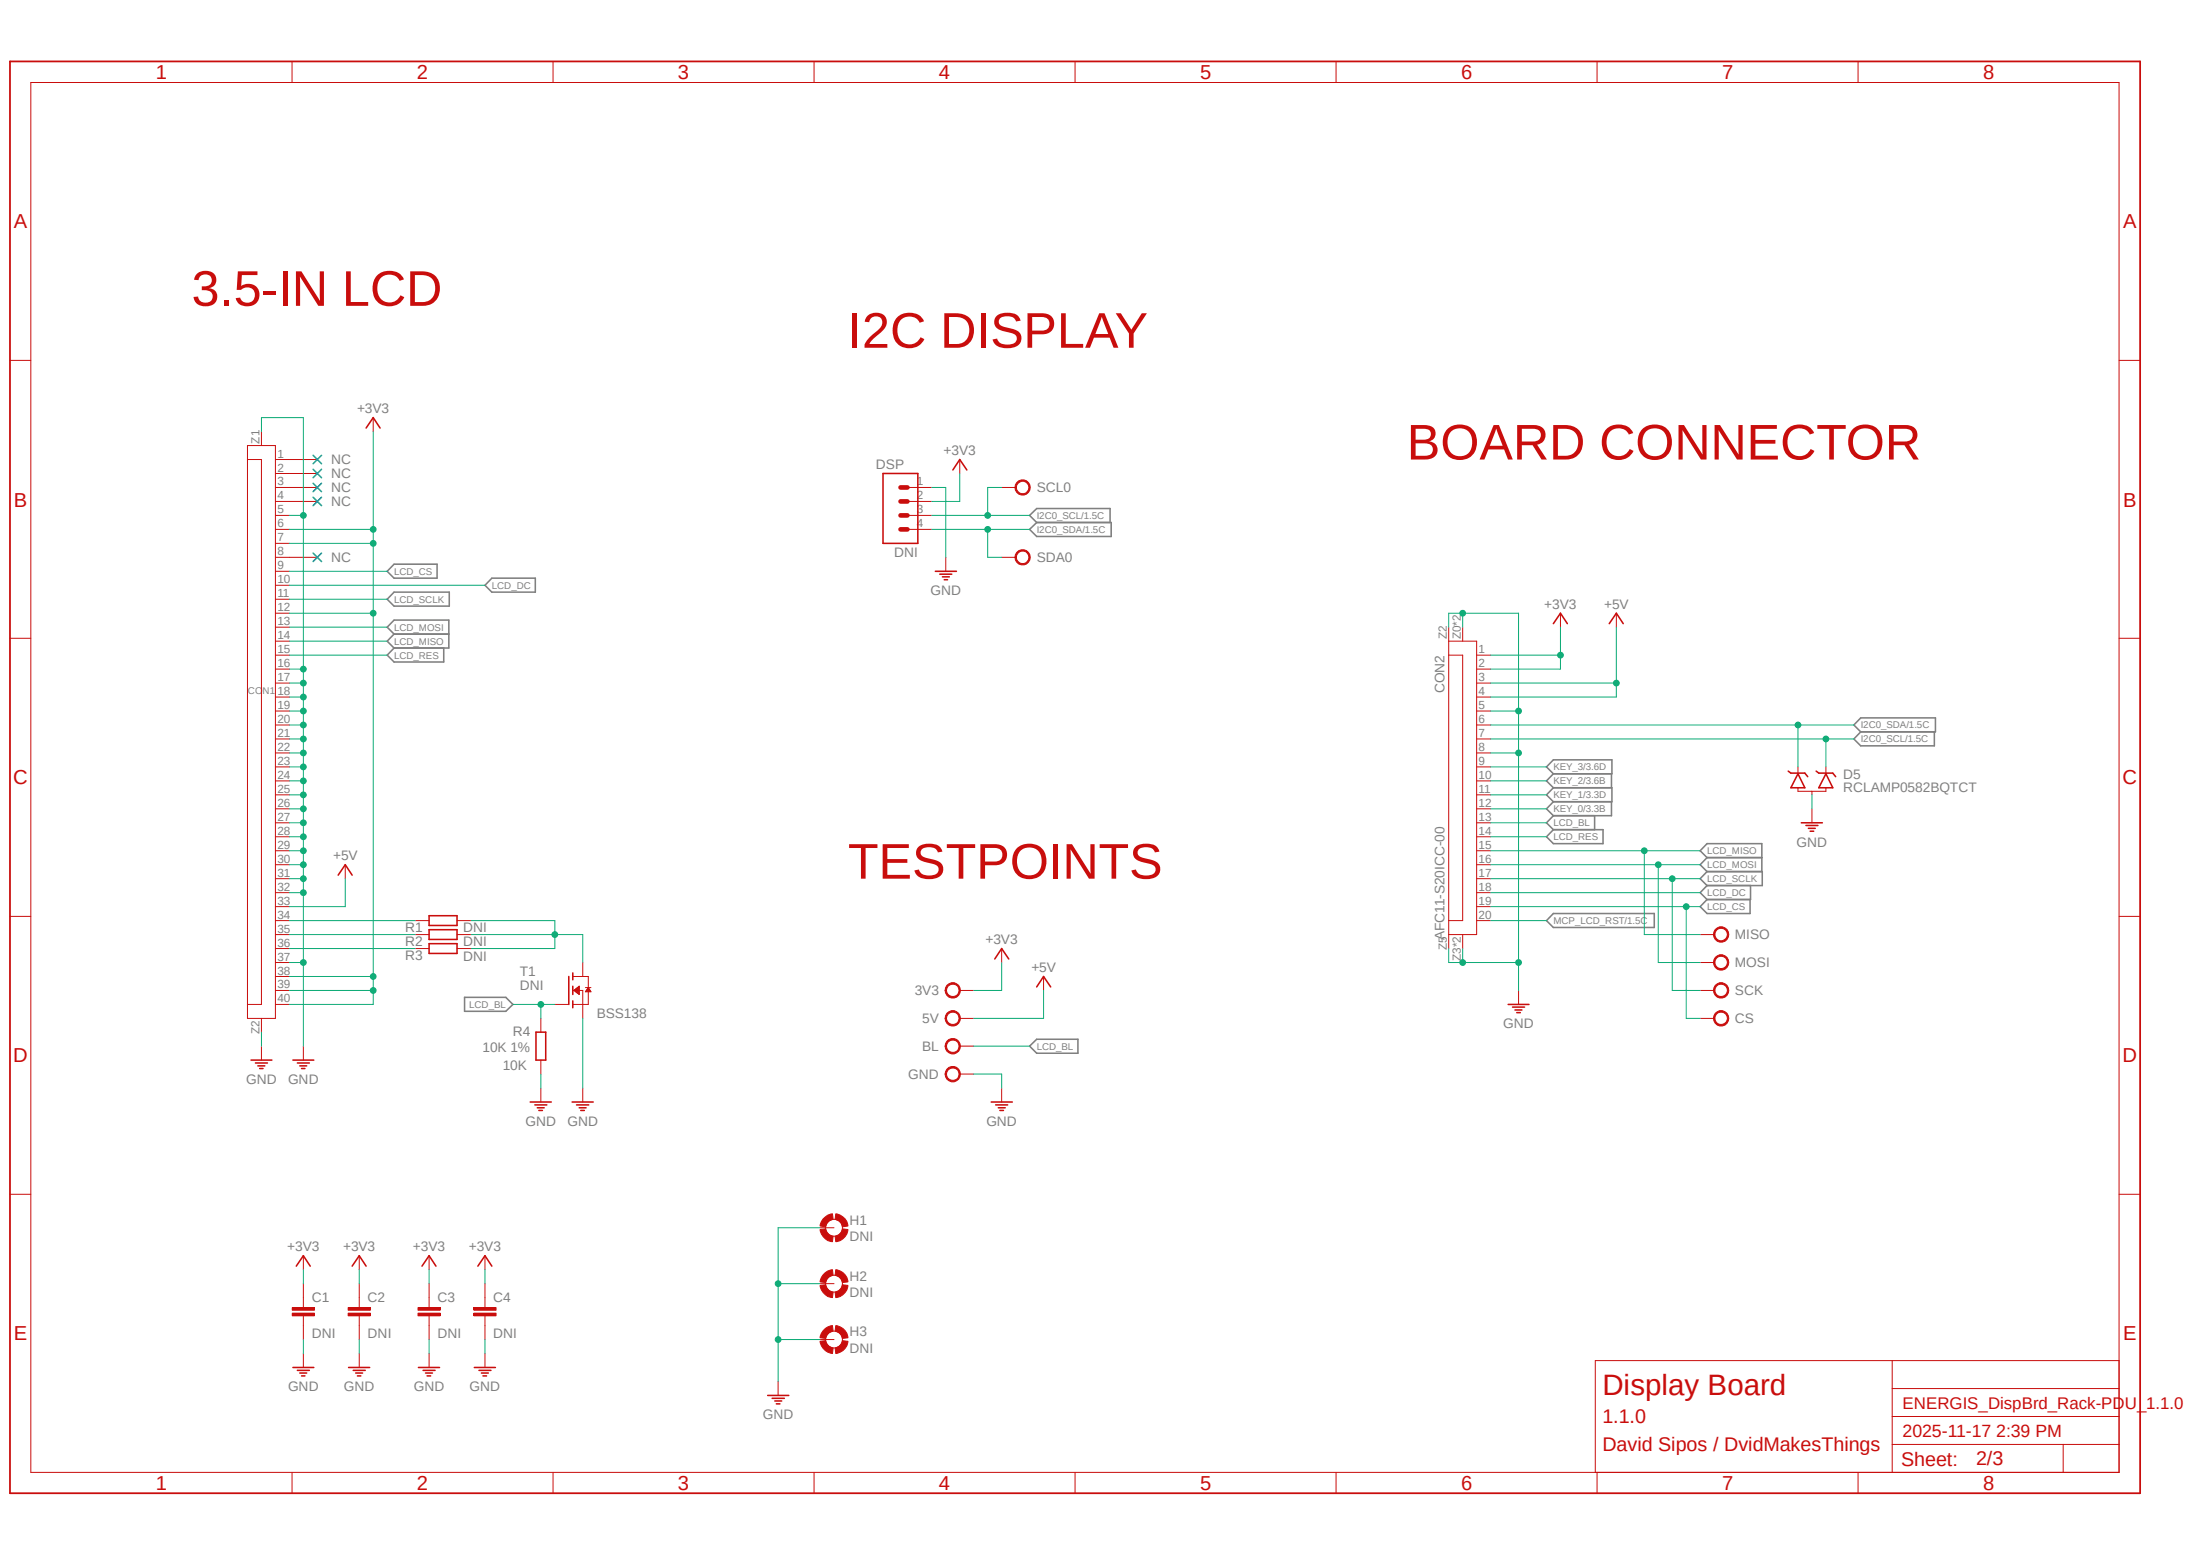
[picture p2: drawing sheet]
<svg xmlns="http://www.w3.org/2000/svg" width="420mm" height="297mm" viewBox="0 0 420 297" stroke-linecap="round" stroke-linejoin="round" font-family="sans-serif">
<path d="M1.4 11.4l417.4 274.2M418.8 11.4l-417.4 274.2" fill="none" stroke="#fff" stroke-width=".19"/>
<g fill="none" stroke="#808080" stroke-width=".3">
<path d="M197.9 99.7l-1.3-1.3 1.3-1.3h14v2.6M75.2 107.7h8.2v2.7h-8.2l-1.3-1.3zM75.2 113h10.6v2.7h-10.6l-1.3-1.3zM93.9 110.4h8.3v2.6h-8.3l-1.3-1.3zM196.6 101l1.3-1.3h14.2v2.7h-14.2zM75.2 121l-1.3-1.3 1.3-1.3h10.5v5.3h-10.5M75.2 121h10.5M75.2 123.7l-1.3 1.4 1.3 1.3h9.5v-2.7M75.2 121l-1.3 1.4 1.3 1.3M355.2 137h14.3v2.7h-14.3l-1.3-1.3zM355.2 139.7l-1.3 1.4 1.3 1.3h14.1v-2.7M296.5 158.4h9.5v2.6h-9.5l-1.3-1.3z"/>
<path d="M296.5 155.7l-1.3 1.4 1.3 1.3M296.5 153l-1.3 1.4 1.3 1.3M296.5 150.4h11.2v2.6h-11.2M296.5 150.4l-1.3 1.3 1.3 1.3M296.5 145h11.2v2.7h-11.2l-1.3-1.3zM296.5 147.7l-1.3 1.4 1.3 1.3M304.4 155.7v2.7M307.6 153v2.7h-11.1M307.6 147.7v2.7M296.5 174.4h19.3v2.6h-19.3l-1.3-1.3zM325.9 171.7l-1.3 1.4 1.3 1.3h8.2v-2.7M325.9 163.7l-1.3 1.4 1.3 1.3"/>
<path d="M325.9 166.4h10.5v2.6h-10.5M325.9 163.7h10.4M325.9 163.7l-1.3-1.3 1.3-1.4h10.4v5.4M325.9 166.4l-1.3 1.3 1.3 1.3M325.9 169l-1.3 1.4 1.3 1.3M334.2 169v2.7h-8.3M88.7 190.4h7.9l1.3 1.3-1.3 1.3h-7.9zM196.6 199.7l1.3-1.3h7.9v2.6h-7.9z"/>
</g>
<g fill="none" stroke="#c90d0c" stroke-width=".19">
<path d="M5.9 15.7h398.6v265.4h-398.6zM55.8 11.7v4M105.6 11.7v4M155.4 11.7v4M205.2 11.7v4M255.1 11.7v4M304.9 11.7v4M354.7 11.7v4M1.9 68.8h4M404.5 68.8h4.1M1.9 121.8h4M404.5 121.8h4.1"/>
<path d="M1.9 174.9h4M404.5 174.9h4.1M1.9 228h4M404.5 228h4.1M57.9 247.7v1.9M57.9 251.2v1.8M361.2 259.7v21.4M404.5 259.7h-100v21.4M361.2 275.7h43.3M361.2 270.4h43.3M361.2 265h43.3M393.9 275.7v5.4"/>
<path d="M55.8 281.1v3.9M105.6 281.1v3.9M155.4 281.1v3.9M205.2 281.1v3.9M255.1 281.1v3.9M304.9 281.1v3.9M354.7 281.1v3.9"/>
</g>
<path d="M1.9 11.7h406.7v273.3h-406.7z" fill="none" stroke="#c90d0c" stroke-width=".34"/>
<path d="M55.8 250.7h4.2v.5h-4.2z" fill-rule="evenodd" fill="#c90d0c"/>
<path d="M55.8 250.7h4.2v.5h-4.2z" fill="none" stroke="#c90d0c" stroke-width=".19"/>
<path d="M55.8 249.6h4.2v.5h-4.2z" fill-rule="evenodd" fill="#c90d0c"/>
<path d="M55.8 249.6h4.2v.5h-4.2zM57.9 245v2.7M57.9 253v2.7M68.6 247.7v1.9M68.6 251.2v1.8" fill="none" stroke="#c90d0c" stroke-width=".19"/>
<path d="M66.5 250.7h4.2v.5h-4.2z" fill-rule="evenodd" fill="#c90d0c"/>
<path d="M66.5 250.7h4.2v.5h-4.2z" fill="none" stroke="#c90d0c" stroke-width=".19"/>
<path d="M66.5 249.6h4.2v.5h-4.2z" fill-rule="evenodd" fill="#c90d0c"/>
<path d="M57.9 199.7v2.7M57.9 239.7v2.7M68.6 239.7v2.7M57.9 258.4v2.6M66.5 249.6h4.2v.5h-4.2zM68.6 245v2.7M68.6 253v2.7M68.6 258.4v2.6M81.9 247.7v1.9M81.9 251.2v1.8" fill="none" stroke="#c90d0c" stroke-width=".19"/>
<g fill="none" stroke="#c90d0c" stroke-width=".3">
<path d="M55.9 202.4h4M56.8 202.9h2.3M57.2 203.5h1.3M57.6 204h.6M56.6 241.7l1.3-2 1.3 2M67.2 241.7l1.4-2 1.3 2M55.9 261h4M56.8 261.6h2.3M57.2 262.1h1.3M57.6 262.6h.6M66.5 261h4.1M67.4 261.6h2.3"/>
<path d="M67.9 262.1h1.3M68.2 262.6h.7"/>
</g>
<path d="M79.8 250.7h4.2v.5h-4.2z" fill-rule="evenodd" fill="#c90d0c"/>
<path d="M79.8 250.7h4.2v.5h-4.2z" fill="none" stroke="#c90d0c" stroke-width=".19"/>
<path d="M79.8 249.6h4.2v.5h-4.2z" fill-rule="evenodd" fill="#c90d0c"/>
<path d="M79.8 249.6h4.2v.5h-4.2zM81.9 245v2.7M81.9 253v2.7M92.6 247.7v1.9M92.6 251.2v1.8" fill="none" stroke="#c90d0c" stroke-width=".19"/>
<path d="M90.5 250.7h4.2v.5h-4.2z" fill-rule="evenodd" fill="#c90d0c"/>
<path d="M90.5 250.7h4.2v.5h-4.2z" fill="none" stroke="#c90d0c" stroke-width=".19"/>
<path d="M90.5 249.6h4.2v.5h-4.2z" fill-rule="evenodd" fill="#c90d0c"/>
<g fill="none" stroke="#c90d0c" stroke-width=".19">
<path d="M71.2 79.7v2.7M47.2 87.7h2.7v104h-2.7M47.2 85h5.4v109.4h-5.4zM49.9 82.4v2.6M52.6 87.7h8M52.6 90.4h8M52.6 93h8M52.6 95.7h8M52.6 98.4h2.6M172.6 93h5.3M172.6 95.7h5.3M172.6 98.4h5.3"/>
<path d="M183.2 87.7v2.7M52.6 101h2.6M52.6 103.7h2.6M52.6 106.4h8M52.6 109.1h2.6M52.6 111.7h2.6M52.6 114.4h2.6M52.6 117.1h2.6M52.6 119.7h2.6M172.6 101h5.3M180.6 106.4v2.7M191.2 106.4h2.7"/>
<path d="M276.6 119.7v61.4M279.2 119.7v2.7M297.9 117.1v2.6M308.6 117.1v2.6M52.6 122.4h2.6M52.6 125.1h2.6M52.6 127.7h2.6M52.6 130.4h2.6M52.6 133.1h2.6M52.6 135.7h2.6M52.6 138.4h2.6M276.6 125.1h2.6v50.6h-2.6"/>
<path d="M276.6 122.4h5.3v56h-5.3M281.9 125.1h2.7M281.9 127.7h2.7M281.9 130.4h2.7M281.9 133.1h2.7M281.9 135.7h2.7M281.9 138.4h2.7M52.6 141.1h2.6M52.6 143.7h2.6M52.6 146.4h2.6M52.6 149.1h2.6M52.6 151.7h2.6"/>
<path d="M52.6 154.4h2.6M52.6 157.1h2.6M52.6 159.7h2.6M281.9 141.1h2.7M281.9 143.7h2.7M281.9 146.4h2.7M281.9 149.1h2.7M281.9 151.7h2.7M281.9 154.4h2.7M281.9 157.1h2.7M281.9 159.7h2.7M52.6 175.7h2.6"/>
<path d="M52.6 178.4h2.6M52.6 162.4h2.6M52.6 165.1h2.6M52.6 167.7h2.6M52.6 170.4h2.6M52.6 173.1h2.6M65.9 165.1v2.6M79.2 175.7h2.7M79.2 178.4h2.7M87.2 175.7h2.7M87.2 178.4h2.7M279.2 178.4v2.7"/>
<path d="M281.9 175.7h2.7M281.9 162.4h2.7M281.9 165.1h2.7M281.9 167.7h2.7M281.9 170.4h2.7M281.9 173.1h2.7M49.9 194.4v2.6M49.9 199.7v2.7M52.6 189.1h2.6M52.6 191.7h2.6M52.6 186.4h2.6M52.6 181.1h2.6"/>
<path d="M52.6 183.7h2.6M79.2 181.1h2.7M87.2 181.1h2.7M103.3 194.4v2.6M105.9 191.7h2.7M109.3 189.1h2v5.3M109.3 186.4h3v5.3h-3M109.6 189.1l1-.8v1.5zM109.6 189h1M109.7 189.1h.9M109.7 188.9h.9M109.8 189.2h.8"/>
<path d="M109.8 188.8h.8M109.9 189.3h.7M109.9 188.7h.7M110 189.4h.6M110.1 188.6h.5M110.2 189.5h.4M110.2 188.6h.4M110.3 189.6h.3M110.3 188.5h.3M110.4 189.7h.2M110.4 188.3h.2M110.5 189.8h.1"/>
<path d="M110.5 188.3h.1M111.3 183.7v2.7M111.8 188.5h1M111.8 189.2h1M111.9 189.1h.8M112 189h.6M112 188.9h.6M112.1 188.8h.4M112.1 188.7h.3M112.2 188.6h.2M112.3 188.6h.1M112.3 188.5l.5 .8h-1z"/>
<path d="M289.9 189.1v2.6M103.3 202.4v2.6M103.3 207.7v2.7M111.3 207.7v2.7M81.9 239.7v2.7M92.6 239.7v2.7M81.9 258.4v2.6M90.5 249.6h4.2v.5h-4.2zM92.6 245v2.7M92.6 253v2.7M92.6 258.4v2.6"/>
</g>
<g fill="none" stroke="#c90d0c" stroke-width=".3">
<path d="M69.9 81.7l1.3-2 1.4 2M168.6 90.4h6.6v13.3h-6.6zM181.9 89.7l1.3-2 1.4 2M178.6 109.1h4M179.4 109.6h2.3M179.9 110.1h1.3M180.3 110.7h.6M296.5 119l1.4-1.9 1.3 1.9M307.2 119l1.4-1.9 1.3 1.9M64.6 167l1.3-1.9 1.3 1.9M81.9 174.8h5.3v1.9h-5.3zM81.9 177.5h5.3v1.8h-5.3z"/>
<path d="M81.9 180.1h5.3v1.9h-5.3zM102.3 197h1.9v5.4h-1.9zM108.6 186.4v5.3M109.3 185.7v1.3M109.3 188.3v1.5M109.3 191.1v1.3M287.9 191.7h4M288.8 192.2h2.2M289.2 192.8h1.3M289.6 193.3h.6M47.9 202.4h4M48.8 202.9h2.3"/>
<path d="M49.2 203.5h1.3M49.6 204h.6M101.2 210.4h4M102.1 210.9h2.3M102.6 211.5h1.3M102.9 212h.6M109.2 210.4h4M110.1 210.9h2.3M110.6 211.5h1.3M110.9 212h.6M80.6 241.7l1.3-2 1.3 2M91.2 241.7l1.4-2 1.3 2"/>
<path d="M79.9 261h4M80.8 261.6h2.3M81.2 262.1h1.3M81.5 262.6h.7M90.6 261h4M91.4 261.6h2.3M91.9 262.1h1.3M92.2 262.6h.7"/>
</g>
<path d="M171.9 93h1.3M171.9 95.7h1.3M171.9 98.4h1.3M171.9 101h1.3" fill="none" stroke="#c90d0c" stroke-width=".89"/>
<path d="M194.1 105.5a1.46 1.46 0 0 1 2.3 .1 1.46 1.46 0 0 1-.8 2.2 1.46 1.46 0 0 1-1.8-1.4h.2a1.2 1.2 0 0 1 1.7-1.1 1.2 1.2 0 0 1 .4 1.9 1.2 1.2 0 0 1-2-.4l-.1-.4h-.2z" fill-rule="evenodd" fill="#c90d0c"/>
<path d="M191.2 93h2.7M194.1 105.5a1.46 1.46 0 0 1 2.3 .1 1.46 1.46 0 0 1-.8 2.2 1.46 1.46 0 0 1-1.8-1.4h.2a1.2 1.2 0 0 1 1.7-1.1 1.2 1.2 0 0 1 .4 1.9 1.2 1.2 0 0 1-2-.4l-.1-.4h-.2z" fill="none" stroke="#c90d0c" stroke-width=".19"/>
<path d="M194.1 92.1a1.46 1.46 0 0 1 2.3 .1 1.46 1.46 0 0 1-.8 2.3 1.46 1.46 0 0 1-1.8-1.5h.2a1.2 1.2 0 0 1 1.7-1.1 1.2 1.2 0 0 1 .4 2 1.2 1.2 0 0 1-2-.4l-.1-.5h-.2z" fill-rule="evenodd" fill="#c90d0c"/>
<path d="M194.1 92.1a1.46 1.46 0 0 1 2.3 .1 1.46 1.46 0 0 1-.8 2.3 1.46 1.46 0 0 1-1.8-1.5h.2a1.2 1.2 0 0 1 1.7-1.1 1.2 1.2 0 0 1 .4 2 1.2 1.2 0 0 1-2-.4l-.1-.5h-.2zM324.6 183.7h2.6" fill="none" stroke="#c90d0c" stroke-width=".19"/>
<path d="M327.4 182.8a1.46 1.46 0 0 1 2.4 .1 1.46 1.46 0 0 1-.8 2.2 1.46 1.46 0 0 1-1.9-1.4h.3a1.19 1.19 0 0 1 1.6-1.2 1.19 1.19 0 0 1 .4 2 1.19 1.19 0 0 1-2-.4v-.4h-.3z" fill-rule="evenodd" fill="#c90d0c"/>
<path d="M324.6 189.1h2.6M327.4 182.8a1.46 1.46 0 0 1 2.4 .1 1.46 1.46 0 0 1-.8 2.2 1.46 1.46 0 0 1-1.9-1.4h.3a1.19 1.19 0 0 1 1.6-1.2 1.19 1.19 0 0 1 .4 2 1.19 1.19 0 0 1-2-.4v-.4h-.3z" fill="none" stroke="#c90d0c" stroke-width=".19"/>
<path d="M327.4 188.1a1.46 1.46 0 0 1 2.4 .1 1.46 1.46 0 0 1-.8 2.2 1.46 1.46 0 0 1-1.9-1.3h.3a1.19 1.19 0 0 1 1.6-1.2 1.19 1.19 0 0 1 .4 1.9 1.19 1.19 0 0 1-2-.4v-.3h-.3z" fill-rule="evenodd" fill="#c90d0c"/>
<path d="M324.6 178.4h2.6M327.4 188.1a1.46 1.46 0 0 1 2.4 .1 1.46 1.46 0 0 1-.8 2.2 1.46 1.46 0 0 1-1.9-1.3h.3a1.19 1.19 0 0 1 1.6-1.2 1.19 1.19 0 0 1 .4 1.9 1.19 1.19 0 0 1-2-.4v-.3h-.3z" fill="none" stroke="#c90d0c" stroke-width=".19"/>
<path d="M327.4 177.4a1.46 1.46 0 0 1 2.4 .1 1.46 1.46 0 0 1-.8 2.2 1.46 1.46 0 0 1-1.9-1.3h.3a1.19 1.19 0 0 1 1.6-1.2 1.19 1.19 0 0 1 .4 2 1.19 1.19 0 0 1-2-.4v-.4h-.3z" fill-rule="evenodd" fill="#c90d0c"/>
<path d="M327.4 177.4a1.46 1.46 0 0 1 2.4 .1 1.46 1.46 0 0 1-.8 2.2 1.46 1.46 0 0 1-1.9-1.3h.3a1.19 1.19 0 0 1 1.6-1.2 1.19 1.19 0 0 1 .4 2 1.19 1.19 0 0 1-2-.4v-.4h-.3zM324.6 194.4h2.6" fill="none" stroke="#c90d0c" stroke-width=".19"/>
<path d="M327.4 193.4a1.46 1.46 0 0 1 2.4 .1 1.46 1.46 0 0 1-.8 2.3 1.46 1.46 0 0 1-1.9-1.4h.3a1.19 1.19 0 0 1 1.6-1.2 1.19 1.19 0 0 1 .4 2 1.19 1.19 0 0 1-2-.4v-.4h-.3z" fill-rule="evenodd" fill="#c90d0c"/>
<path d="M343.2 146.4v1.3M343.2 150.4v.6h5.4v-.6M345.9 151v.7M345.9 154.4v2.7M348.6 146.4v1.3M183.2 189.1h2.7M327.4 193.4a1.46 1.46 0 0 1 2.4 .1 1.46 1.46 0 0 1-.8 2.3 1.46 1.46 0 0 1-1.9-1.4h.3a1.19 1.19 0 0 1 1.6-1.2 1.19 1.19 0 0 1 .4 2 1.19 1.19 0 0 1-2-.4v-.4h-.3z" fill="none" stroke="#c90d0c" stroke-width=".19"/>
<path d="M341.4 147.2l.5 .4h2.7l.5 .7M343.2 147.7l1.4 2.7h-2.7zM343.9 157.1h4M344.8 157.6h2.2M345.2 158.1h1.3M345.6 158.7h.6M346.7 147.2l.5 .4h2.7l.5 .7M348.6 147.7l1.3 2.7h-2.7z" fill="none" stroke="#c90d0c" stroke-width=".3"/>
<path d="M180.8 188.1a1.46 1.46 0 0 1 2.3 .1 1.46 1.46 0 0 1-.8 2.2 1.46 1.46 0 0 1-1.9-1.3h.3a1.19 1.19 0 0 1 1.6-1.2 1.19 1.19 0 0 1 .4 1.9 1.19 1.19 0 0 1-1.9-.4l-.1-.3h-.3z" fill-rule="evenodd" fill="#c90d0c"/>
<path d="M180.8 188.1a1.46 1.46 0 0 1 2.3 .1 1.46 1.46 0 0 1-.8 2.2 1.46 1.46 0 0 1-1.9-1.3h.3a1.19 1.19 0 0 1 1.6-1.2 1.19 1.19 0 0 1 .4 1.9 1.19 1.19 0 0 1-1.9-.4l-.1-.3h-.3zM183.2 194.4h2.7" fill="none" stroke="#c90d0c" stroke-width=".19"/>
<path d="M180.8 193.4a1.46 1.46 0 0 1 2.3 .1 1.46 1.46 0 0 1-.8 2.3 1.46 1.46 0 0 1-1.9-1.4h.3a1.19 1.19 0 0 1 1.6-1.2 1.19 1.19 0 0 1 .4 2 1.19 1.19 0 0 1-1.9-.4l-.1-.4h-.3z" fill-rule="evenodd" fill="#c90d0c"/>
<path d="M180.8 193.4a1.46 1.46 0 0 1 2.3 .1 1.46 1.46 0 0 1-.8 2.3 1.46 1.46 0 0 1-1.9-1.4h.3a1.19 1.19 0 0 1 1.6-1.2 1.19 1.19 0 0 1 .4 2 1.19 1.19 0 0 1-1.9-.4l-.1-.4h-.3zM183.2 199.7h2.7" fill="none" stroke="#c90d0c" stroke-width=".19"/>
<path d="M180.8 198.8a1.46 1.46 0 0 1 2.3 .1 1.46 1.46 0 0 1-.8 2.2 1.46 1.46 0 0 1-1.9-1.4h.3a1.19 1.19 0 0 1 1.6-1.1 1.19 1.19 0 0 1 .4 1.9 1.19 1.19 0 0 1-1.9-.4l-.1-.4h-.3z" fill-rule="evenodd" fill="#c90d0c"/>
<path d="M180.8 198.8a1.46 1.46 0 0 1 2.3 .1 1.46 1.46 0 0 1-.8 2.2 1.46 1.46 0 0 1-1.9-1.4h.3a1.19 1.19 0 0 1 1.6-1.1 1.19 1.19 0 0 1 .4 1.9 1.19 1.19 0 0 1-1.9-.4l-.1-.4h-.3zM183.2 205h2.7" fill="none" stroke="#c90d0c" stroke-width=".19"/>
<path d="M180.8 204.1a1.46 1.46 0 0 1 2.3 .1 1.46 1.46 0 0 1-.8 2.2 1.46 1.46 0 0 1-1.9-1.4h.3a1.19 1.19 0 0 1 1.6-1.1 1.19 1.19 0 0 1 .4 1.9 1.19 1.19 0 0 1-1.9-.4l-.1-.4h-.3z" fill-rule="evenodd" fill="#c90d0c"/>
<path d="M191.2 181.1v2.6M199.2 186.4v2.7M180.8 204.1a1.46 1.46 0 0 1 2.3 .1 1.46 1.46 0 0 1-.8 2.2 1.46 1.46 0 0 1-1.9-1.4h.3a1.19 1.19 0 0 1 1.6-1.1 1.19 1.19 0 0 1 .4 1.9 1.19 1.19 0 0 1-1.9-.4l-.1-.4h-.3zM191.2 207.7v2.7" fill="none" stroke="#c90d0c" stroke-width=".19"/>
<path d="M189.9 183l1.3-1.9 1.4 1.9M197.9 188.4l1.3-2 1.4 2M189.2 210.4h4.1M190.1 210.9h2.3M190.6 211.5h1.3M190.9 212h.7" fill="none" stroke="#c90d0c" stroke-width=".3"/>
<path d="M159.6 231.7a2.73 2.73 0 0 1 2.3 2.3l-1.1 .2a1.57 1.57 0 0 0-1.4-1.5z" fill-rule="evenodd" fill="#c90d0c"/>
<path d="M159.6 231.7a2.73 2.73 0 0 1 2.3 2.3l-1.1 .2a1.57 1.57 0 0 0-1.4-1.5z" fill="none" stroke="#c90d0c" stroke-width=".19"/>
<path d="M157.1 232.7a2.59 2.59 0 0 1 1.8-1l.1 1a1.68 1.68 0 0 0-1.4 1.5l-1.1-.2 .3-.8z" fill-rule="evenodd" fill="#c90d0c"/>
<path d="M157.1 232.7a2.59 2.59 0 0 1 1.8-1l.1 1a1.68 1.68 0 0 0-1.4 1.5l-1.1-.2 .3-.8z" fill="none" stroke="#c90d0c" stroke-width=".19"/>
<path d="M156.5 234.7l1.1-.1a1.7 1.7 0 0 0 1.4 1.4l-.1 1a2.69 2.69 0 0 1-2.4-2.3z" fill-rule="evenodd" fill="#c90d0c"/>
<path d="M156.5 234.7l1.1-.1a1.7 1.7 0 0 0 1.4 1.4l-.1 1a2.69 2.69 0 0 1-2.4-2.3z" fill="none" stroke="#c90d0c" stroke-width=".19"/>
<path d="M159.4 236a1.49 1.49 0 0 0 1.4-1.4l1.1 .1a2.61 2.61 0 0 1-2.3 2.3z" fill-rule="evenodd" fill="#c90d0c"/>
<g fill="none" stroke="#c90d0c" stroke-width=".19">
<path d="M156.5 234.4h2.7M159.4 236a1.49 1.49 0 0 0 1.4-1.4l1.1 .1a2.61 2.61 0 0 1-2.3 2.3z"/>
<circle cx="159.2" cy="234.4" r="1.61"/>
</g>
<path d="M159.6 242.4a2.61 2.61 0 0 1 2.3 2.3l-1.1 .1a1.58 1.58 0 0 0-1.4-1.4z" fill-rule="evenodd" fill="#c90d0c"/>
<path d="M159.6 242.4a2.61 2.61 0 0 1 2.3 2.3l-1.1 .1a1.58 1.58 0 0 0-1.4-1.4z" fill="none" stroke="#c90d0c" stroke-width=".19"/>
<path d="M157.6 242.9l.4-.3 .9-.2 .1 1a1.7 1.7 0 0 0-1.4 1.4l-1.1-.1a2.67 2.67 0 0 1 1.1-1.8z" fill-rule="evenodd" fill="#c90d0c"/>
<path d="M157.6 242.9l.4-.3 .9-.2 .1 1a1.7 1.7 0 0 0-1.4 1.4l-1.1-.1a2.67 2.67 0 0 1 1.1-1.8z" fill="none" stroke="#c90d0c" stroke-width=".19"/>
<path d="M156.5 245.4l1.1-.2a1.7 1.7 0 0 0 1.4 1.4l-.1 1.1a2.69 2.69 0 0 1-2.4-2.3z" fill-rule="evenodd" fill="#c90d0c"/>
<path d="M156.5 245.4l1.1-.2a1.7 1.7 0 0 0 1.4 1.4l-.1 1.1a2.69 2.69 0 0 1-2.4-2.3z" fill="none" stroke="#c90d0c" stroke-width=".19"/>
<path d="M159.4 246.6a1.49 1.49 0 0 0 1.4-1.4l1.1 .2a2.61 2.61 0 0 1-2.3 2.3z" fill-rule="evenodd" fill="#c90d0c"/>
<g fill="none" stroke="#c90d0c" stroke-width=".19">
<path d="M156.5 245h2.7M159.4 246.6a1.49 1.49 0 0 0 1.4-1.4l1.1 .2a2.61 2.61 0 0 1-2.3 2.3z"/>
<circle cx="159.2" cy="245" r="1.61"/>
</g>
<path d="M159.6 253a2.61 2.61 0 0 1 2.3 2.4l-1.1 .1a1.58 1.58 0 0 0-1.4-1.4z" fill-rule="evenodd" fill="#c90d0c"/>
<path d="M159.6 253a2.61 2.61 0 0 1 2.3 2.4l-1.1 .1a1.58 1.58 0 0 0-1.4-1.4z" fill="none" stroke="#c90d0c" stroke-width=".19"/>
<path d="M157.6 253.6l.4-.3 .9-.3 .1 1.1a1.7 1.7 0 0 0-1.4 1.4l-1.1-.1a2.67 2.67 0 0 1 1.1-1.8z" fill-rule="evenodd" fill="#c90d0c"/>
<path d="M157.6 253.6l.4-.3 .9-.3 .1 1.1a1.7 1.7 0 0 0-1.4 1.4l-1.1-.1a2.67 2.67 0 0 1 1.1-1.8z" fill="none" stroke="#c90d0c" stroke-width=".19"/>
<path d="M156.5 256l1.1-.1a1.7 1.7 0 0 0 1.4 1.4l-.1 1.1a2.69 2.69 0 0 1-2.4-2.4z" fill-rule="evenodd" fill="#c90d0c"/>
<path d="M156.5 256l1.1-.1a1.7 1.7 0 0 0 1.4 1.4l-.1 1.1a2.69 2.69 0 0 1-2.4-2.4z" fill="none" stroke="#c90d0c" stroke-width=".19"/>
<path d="M159.4 257.3a1.61 1.61 0 0 0 1.4-1.4l1.1 .1a2.61 2.61 0 0 1-2.3 2.4z" fill-rule="evenodd" fill="#c90d0c"/>
<g fill="none" stroke="#c90d0c" stroke-width=".19">
<path d="M156.5 255.7h2.7M159.4 257.3a1.61 1.61 0 0 0 1.4-1.4l1.1 .1a2.61 2.61 0 0 1-2.3 2.4zM148.5 263.7v2.7"/>
<circle cx="159.2" cy="255.7" r="1.61"/>
</g>
<path d="M146.6 266.4h4M147.4 266.9h2.3M147.9 267.4h1.3M148.2 268h.7" fill="none" stroke="#c90d0c" stroke-width=".3"/>
<path d="M59.8 86.9l1.6 1.6M59.8 89.6l1.6 1.6M59.8 92.2l1.6 1.7M59.8 94.9l1.6 1.6M61.4 86.9l-1.6 1.6M61.4 89.6l-1.6 1.6M61.4 92.2l-1.6 1.7M61.4 94.9l-1.6 1.6M59.8 105.6l1.6 1.6M61.4 105.6l-1.6 1.6" fill="none" stroke="#0696d7" stroke-width=".3"/>
<path d="M71.2 82.4v21.3h-16M55.2 101h16M57.9 242.4v2.6M68.6 242.4v2.6M81.9 242.4v2.6M92.6 242.4v2.6" fill="none" stroke="#0dab76" stroke-width=".19"/>
<circle cx="71.2" cy="101" r=".55" fill="#0dab76"/>
<g fill="none" stroke="#0dab76" stroke-width=".19">
<path d="M71.2 103.7v13.4h-16"/>
<circle cx="71.2" cy="101" r=".55"/>
</g>
<circle cx="71.2" cy="103.7" r=".55" fill="#0dab76"/>
<g fill="none" stroke="#0dab76" stroke-width=".19">
<path d="M71.2 117.1v69.3h-16"/>
<circle cx="71.2" cy="103.7" r=".55"/>
</g>
<circle cx="71.2" cy="117.1" r=".55" fill="#0dab76"/>
<g fill="none" stroke="#0dab76" stroke-width=".19">
<path d="M71.2 186.4v2.7h-16"/>
<circle cx="71.2" cy="117.1" r=".55"/>
</g>
<circle cx="71.2" cy="186.4" r=".55" fill="#0dab76"/>
<g fill="none" stroke="#0dab76" stroke-width=".19">
<path d="M71.2 189.1v2.6h-16"/>
<circle cx="71.2" cy="186.4" r=".55"/>
</g>
<circle cx="71.2" cy="189.1" r=".55" fill="#0dab76"/>
<g fill="none" stroke="#0dab76" stroke-width=".19">
<path d="M297.9 119.7v8h-13.3M284.6 125.1h13.3"/>
<circle cx="71.2" cy="189.1" r=".55"/>
</g>
<circle cx="297.9" cy="125.1" r=".55" fill="#0dab76"/>
<g fill="none" stroke="#0dab76" stroke-width=".19">
<path d="M183.2 90.4v5.3h-5.3M55.2 138.4h2.7v61.3M55.2 141.1h2.7M111.3 194.4v13.3M191.2 183.7v5.4h-5.3M57.9 255.7v2.7M68.6 255.7v2.7M81.9 255.7v2.7M92.6 255.7v2.7"/>
<circle cx="297.9" cy="125.1" r=".55"/>
</g>
<circle cx="57.9" cy="141.1" r=".55" fill="#0dab76"/>
<g fill="none" stroke="#0dab76" stroke-width=".19">
<path d="M55.2 143.7h2.7"/>
<circle cx="57.9" cy="141.1" r=".55"/>
</g>
<circle cx="57.9" cy="143.7" r=".55" fill="#0dab76"/>
<g fill="none" stroke="#0dab76" stroke-width=".19">
<path d="M55.2 146.4h2.7"/>
<circle cx="57.9" cy="143.7" r=".55"/>
</g>
<circle cx="57.9" cy="146.4" r=".55" fill="#0dab76"/>
<g fill="none" stroke="#0dab76" stroke-width=".19">
<path d="M55.2 149.1h2.7"/>
<circle cx="57.9" cy="146.4" r=".55"/>
</g>
<circle cx="57.9" cy="149.1" r=".55" fill="#0dab76"/>
<g fill="none" stroke="#0dab76" stroke-width=".19">
<path d="M55.2 151.7h2.7"/>
<circle cx="57.9" cy="149.1" r=".55"/>
</g>
<circle cx="57.9" cy="151.7" r=".55" fill="#0dab76"/>
<g fill="none" stroke="#0dab76" stroke-width=".19">
<path d="M55.2 154.4h2.7"/>
<circle cx="57.9" cy="151.7" r=".55"/>
</g>
<circle cx="57.9" cy="154.4" r=".55" fill="#0dab76"/>
<g fill="none" stroke="#0dab76" stroke-width=".19">
<path d="M55.2 157.1h2.7"/>
<circle cx="57.9" cy="154.4" r=".55"/>
</g>
<circle cx="57.9" cy="157.1" r=".55" fill="#0dab76"/>
<g fill="none" stroke="#0dab76" stroke-width=".19">
<path d="M55.2 159.7h2.7"/>
<circle cx="57.9" cy="157.1" r=".55"/>
</g>
<circle cx="57.9" cy="159.7" r=".55" fill="#0dab76"/>
<g fill="none" stroke="#0dab76" stroke-width=".19">
<path d="M55.2 162.4h2.7"/>
<circle cx="57.9" cy="159.7" r=".55"/>
</g>
<circle cx="57.9" cy="162.4" r=".55" fill="#0dab76"/>
<g fill="none" stroke="#0dab76" stroke-width=".19">
<path d="M55.2 165.1h2.7"/>
<circle cx="57.9" cy="162.4" r=".55"/>
</g>
<circle cx="57.9" cy="165.1" r=".55" fill="#0dab76"/>
<g fill="none" stroke="#0dab76" stroke-width=".19">
<path d="M55.2 167.7h2.7"/>
<circle cx="57.9" cy="165.1" r=".55"/>
</g>
<circle cx="57.9" cy="167.7" r=".55" fill="#0dab76"/>
<g fill="none" stroke="#0dab76" stroke-width=".19">
<path d="M55.2 170.4h2.7"/>
<circle cx="57.9" cy="167.7" r=".55"/>
</g>
<circle cx="57.9" cy="170.4" r=".55" fill="#0dab76"/>
<g fill="none" stroke="#0dab76" stroke-width=".19">
<path d="M55.2 183.7h2.7"/>
<circle cx="57.9" cy="170.4" r=".55"/>
</g>
<circle cx="57.9" cy="183.7" r=".55" fill="#0dab76"/>
<g fill="none" stroke="#0dab76" stroke-width=".19">
<path d="M55.2 135.7h2.7v2.7"/>
<circle cx="57.9" cy="183.7" r=".55"/>
</g>
<circle cx="57.9" cy="138.4" r=".55" fill="#0dab76"/>
<g fill="none" stroke="#0dab76" stroke-width=".19">
<path d="M55.2 130.4h2.7v2.7h-2.7"/>
<circle cx="57.9" cy="138.4" r=".55"/>
</g>
<circle cx="57.9" cy="130.4" r=".55" fill="#0dab76"/>
<g fill="none" stroke="#0dab76" stroke-width=".19">
<path d="M55.2 127.7h2.7v2.7"/>
<circle cx="57.9" cy="130.4" r=".55"/>
</g>
<circle cx="57.9" cy="127.7" r=".55" fill="#0dab76"/>
<g fill="none" stroke="#0dab76" stroke-width=".19">
<path d="M55.2 98.4h2.7v29.3"/>
<circle cx="57.9" cy="127.7" r=".55"/>
</g>
<circle cx="57.9" cy="98.4" r=".55" fill="#0dab76"/>
<g fill="none" stroke="#0dab76" stroke-width=".19">
<path d="M49.9 82.4v-2.7h8v18.7M57.9 133.1v2.6"/>
<circle cx="57.9" cy="98.4" r=".55"/>
</g>
<circle cx="57.9" cy="135.7" r=".55" fill="#0dab76"/>
<circle cx="57.9" cy="135.7" r=".55" fill="none" stroke="#0dab76" stroke-width=".19"/>
<circle cx="57.9" cy="133.1" r=".55" fill="#0dab76"/>
<g fill="none" stroke="#0dab76" stroke-width=".19">
<path d="M284.6 135.7h5.3v53.4M284.6 143.7h5.3M49.9 197v2.7M103.3 205v2.7"/>
<circle cx="57.9" cy="133.1" r=".55"/>
</g>
<circle cx="289.9" cy="143.7" r=".55" fill="#0dab76"/>
<g fill="none" stroke="#0dab76" stroke-width=".19">
<path d="M279.2 119.7v-2.6h10.7v18.6"/>
<circle cx="289.9" cy="143.7" r=".55"/>
</g>
<circle cx="289.9" cy="135.7" r=".55" fill="#0dab76"/>
<g fill="none" stroke="#0dab76" stroke-width=".19">
<path d="M279.2 117.1h-2.6v2.6"/>
<circle cx="289.9" cy="135.7" r=".55"/>
</g>
<circle cx="279.2" cy="117.1" r=".55" fill="#0dab76"/>
<g fill="none" stroke="#0dab76" stroke-width=".19">
<path d="M279.2 181.1v2.6h10.7"/>
<circle cx="279.2" cy="117.1" r=".55"/>
</g>
<circle cx="289.9" cy="183.7" r=".55" fill="#0dab76"/>
<g fill="none" stroke="#0dab76" stroke-width=".19">
<path d="M276.6 181.1v2.6h2.6"/>
<circle cx="289.9" cy="183.7" r=".55"/>
</g>
<circle cx="279.2" cy="183.7" r=".55" fill="#0dab76"/>
<g fill="none" stroke="#0dab76" stroke-width=".19">
<path d="M177.9 93h2.7v13.4M345.9 151.7v2.7M185.9 205h5.3v2.7M156.5 234.4h-8v29.3M148.5 255.7h8"/>
<circle cx="279.2" cy="183.7" r=".55"/>
</g>
<circle cx="148.5" cy="255.7" r=".55" fill="#0dab76"/>
<g fill="none" stroke="#0dab76" stroke-width=".19">
<path d="M148.5 245h8"/>
<circle cx="148.5" cy="255.7" r=".55"/>
</g>
<circle cx="148.5" cy="245" r=".55" fill="#0dab76"/>
<g fill="none" stroke="#0dab76" stroke-width=".19">
<path d="M55.2 109.1h18.7M284.6 173.1h40M321.9 173.1v21.3h2.7"/>
<circle cx="148.5" cy="245" r=".55"/>
</g>
<circle cx="321.9" cy="173.1" r=".55" fill="#0dab76"/>
<g fill="none" stroke="#0dab76" stroke-width=".19">
<path d="M55.2 119.7h18.7M284.6 165.1h40M316.6 165.1v18.6h8"/>
<circle cx="321.9" cy="173.1" r=".55"/>
</g>
<circle cx="316.6" cy="165.1" r=".55" fill="#0dab76"/>
<g fill="none" stroke="#0dab76" stroke-width=".19">
<path d="M308.6 119.7v13.4h-24M55.2 125.1h18.7M284.6 130.4h24M284.6 159.7h10.6M65.9 167.7v5.4h-10.7"/>
<circle cx="316.6" cy="165.1" r=".55"/>
</g>
<circle cx="308.6" cy="130.4" r=".55" fill="#0dab76"/>
<g fill="none" stroke="#0dab76" stroke-width=".19">
<path d="M55.2 122.4h18.7M284.6 162.4h40M313.9 162.4v16h10.7M199.2 189.1v5.3h-13.3"/>
<circle cx="308.6" cy="130.4" r=".55"/>
</g>
<circle cx="313.9" cy="162.4" r=".55" fill="#0dab76"/>
<g fill="none" stroke="#0dab76" stroke-width=".19">
<path d="M55.2 114.4h18.7M284.6 167.7h40M319.2 167.7v21.4h5.4"/>
<circle cx="313.9" cy="162.4" r=".55"/>
</g>
<circle cx="319.2" cy="167.7" r=".55" fill="#0dab76"/>
<g fill="none" stroke="#0dab76" stroke-width=".19">
<path d="M55.2 111.7h37.4M55.2 175.7h24M55.2 178.4h24M89.9 175.7h16v5.4h-16M89.9 178.4h16M284.6 170.4h40M55.2 181.1h24"/>
<circle cx="319.2" cy="167.7" r=".55"/>
</g>
<circle cx="105.9" cy="178.4" r=".55" fill="#0dab76"/>
<g fill="none" stroke="#0dab76" stroke-width=".19">
<path d="M105.9 178.4h5.4v5.3M97.9 191.7h8M103.3 191.7v2.7"/>
<circle cx="105.9" cy="178.4" r=".55"/>
</g>
<circle cx="103.3" cy="191.7" r=".55" fill="#0dab76"/>
<g fill="none" stroke="#0dab76" stroke-width=".19">
<path d="M284.6 138.4h69.3M343.2 138.4v8M284.6 157.1h10.6M185.9 199.7h10.7"/>
<circle cx="103.3" cy="191.7" r=".55"/>
</g>
<circle cx="343.2" cy="138.4" r=".55" fill="#0dab76"/>
<g fill="none" stroke="#0dab76" stroke-width=".19">
<path d="M177.9 101h18.7M188.6 101v5.4h2.6"/>
<circle cx="343.2" cy="138.4" r=".55"/>
</g>
<circle cx="188.6" cy="101" r=".55" fill="#0dab76"/>
<g fill="none" stroke="#0dab76" stroke-width=".19">
<path d="M284.6 141.1h69.3M348.6 141.1v5.3"/>
<circle cx="188.6" cy="101" r=".55"/>
</g>
<circle cx="348.6" cy="141.1" r=".55" fill="#0dab76"/>
<g fill="none" stroke="#0dab76" stroke-width=".19">
<path d="M177.9 98.4h18.7M191.2 93h-2.6v5.4"/>
<circle cx="348.6" cy="141.1" r=".55"/>
</g>
<circle cx="188.6" cy="98.4" r=".55" fill="#0dab76"/>
<g fill="none" stroke="#0dab76" stroke-width=".19">
<path d="M284.6 154.4h10.6M284.6 151.7h10.6M284.6 149.1h10.6M284.6 146.4h10.6M284.6 175.7h10.6"/>
<circle cx="188.6" cy="98.4" r=".55"/>
</g>
<g font-size="9.6" fill="#c90d0c">
<text x="36.6" y="58.4">3.5-IN LCD</text>
<text x="161.9" y="66.4">I2C DISPLAY</text>
<text x="268.6" y="87.7">BOARD CONNECTOR</text>
<text x="161.9" y="167.7">TESTPOINTS</text>
</g>
<text font-size="5.6" fill="#c90d0c" x="305.9" y="266.4">Display Board</text>
<g font-size="3.9" fill="#c90d0c">
<text x="29.8" y="15.1">1</text>
<text x="79.6" y="15.1">2</text>
<text x="129.4" y="15.1">3</text>
<text x="179.2" y="15.1">4</text>
<text x="229.1" y="15.1">5</text>
<text x="278.9" y="15.1">6</text>
<text x="328.8" y="15.1">7</text>
<text x="378.6" y="15.1">8</text>
<text x="2.6" y="43.6">A</text>
<text x="405.3" y="43.6">A</text>
<text x="2.6" y="96.7">B</text>
<text x="405.3" y="96.7">B</text>
<text x="2.5" y="149.7">C</text>
<text x="405.2" y="149.7">C</text>
<text x="2.5" y="202.8">D</text>
<text x="405.2" y="202.8">D</text>
<text x="2.6" y="255.9">E</text>
<text x="405.3" y="255.9">E</text>
<text x="29.8" y="284.4">1</text>
<text x="79.6" y="284.4">2</text>
<text x="129.4" y="284.4">3</text>
<text x="179.2" y="284.4">4</text>
<text x="229.1" y="284.4">5</text>
<text x="278.9" y="284.4">6</text>
<text x="328.8" y="284.4">7</text>
<text x="378.6" y="284.4">8</text>
</g>
<g font-size="3.8" fill="#c90d0c">
<text x="305.9" y="271.7">1.1.0</text>
<text x="305.9" y="277">David Sipos / DvidMakesThings</text>
<text x="363" y="279.8">Sheet:</text>
<text x="377.2" y="279.7">2/3</text>
</g>
<text font-size="3.4" fill="#c90d0c" x="363.2" y="274.4">2025-11-17 2:39 PM</text>
<text font-size="3.2" fill="#c90d0c" x="363.2" y="269">ENERGIS_DispBrd_Rack-PDU_1.1.0</text>
<g font-size="2.6" fill="#808080">
<text x="68.2" y="78.9">+3V3</text>
<text x="63.2" y="88.6">NC</text>
<text x="167.2" y="89.6">DSP</text>
<text x="180.1" y="86.9">+3V3</text>
<text x="63.2" y="91.3">NC</text>
<text x="63.2" y="94">NC</text>
<text x="197.9" y="94">SCL0</text>
<text x="63.2" y="96.6">NC</text>
<text x="63.2" y="107.3">NC</text>
<text x="170.7" y="106.4">DNI</text>
<text x="197.9" y="107.3">SDA0</text>
<text x="177.6" y="113.6">GND</text>
<text x="294.8" y="116.2">+3V3</text>
<text x="306.2" y="116.2">+5V</text>
<text x="275.8" y="132.3" transform="rotate(-90 275.8 132.3)">CON2</text>
<text x="351.9" y="148.7">D5</text>
<text x="351.9" y="151.1">RCLAMP0582BQTCT</text>
<text x="343" y="161.6">GND</text>
<text x="63.6" y="164.3">+5V</text>
<text x="77.3" y="177.9">R1</text>
<text x="88.4" y="177.8">DNI</text>
<text x="275.8" y="179.5" transform="rotate(-90 275.8 179.5)">AFC11-S20ICC-00</text>
<text x="331.2" y="179.3">MISO</text>
<text x="77.3" y="180.5">R2</text>
<text x="77.3" y="183.2">R3</text>
<text x="88.4" y="180.5">DNI</text>
<text x="88.4" y="183.4">DNI</text>
<text x="188.1" y="180.3">+3V3</text>
<text x="196.9" y="185.6">+5V</text>
<text x="331.2" y="184.7">MOSI</text>
<text x="99.2" y="189.1">DNI</text>
<text x="99.2" y="186.4">T1</text>
<text x="174.6" y="190">3V3</text>
<text x="331.2" y="190">SCK</text>
<text x="97.9" y="197.8">R4</text>
<text x="113.9" y="194.4">BSS138</text>
<text x="176.1" y="195.3">5V</text>
<text x="287" y="196.3">GND</text>
<text x="331.2" y="195.3">CS</text>
<text x="92.1" y="200.8">10K 1%</text>
<text x="176.1" y="200.7">BL</text>
<text x="47" y="206.9">GND</text>
<text x="55" y="206.9">GND</text>
<text x="96" y="204.2">10K</text>
<text x="173.4" y="205.9">GND</text>
<text x="100.3" y="214.9">GND</text>
<text x="108.3" y="214.9">GND</text>
<text x="188.3" y="214.9">GND</text>
<text x="162.2" y="233.8">H1</text>
<text x="54.8" y="238.9">+3V3</text>
<text x="65.5" y="238.9">+3V3</text>
<text x="78.8" y="238.9">+3V3</text>
<text x="89.5" y="238.9">+3V3</text>
<text x="162.2" y="236.9">DNI</text>
<text x="162.2" y="244.4">H2</text>
<text x="59.5" y="248.6">C1</text>
<text x="70.2" y="248.6">C2</text>
<text x="83.5" y="248.6">C3</text>
<text x="94.1" y="248.6">C4</text>
<text x="162.2" y="247.6">DNI</text>
<text x="59.5" y="255.3">DNI</text>
<text x="70.2" y="255.3">DNI</text>
<text x="83.5" y="255.3">DNI</text>
<text x="94.2" y="255.3">DNI</text>
<text x="162.2" y="255.1">H3</text>
<text x="162.2" y="258.3">DNI</text>
<text x="55" y="265.6">GND</text>
<text x="65.7" y="265.6">GND</text>
<text x="79" y="265.6">GND</text>
<text x="89.7" y="265.6">GND</text>
<text x="145.6" y="270.9">GND</text>
</g>
<g font-size="2.2" fill="#808080">
<text x="49.5" y="84.7" transform="rotate(-90 49.5 84.7)">Z1</text>
<text x="53" y="87.3">1</text>
<text x="53" y="90">2</text>
<text x="53" y="92.7">3</text>
<text x="53" y="95.3">4</text>
<text x="175" y="92.7">1</text>
<text x="175" y="95.3">2</text>
<text x="53" y="98">5</text>
<text x="53" y="100.7">6</text>
<text x="175" y="98">3</text>
<text x="175" y="100.7">4</text>
<text x="53" y="103.3">7</text>
<text x="53" y="106">8</text>
<text x="53" y="108.7">9</text>
<text x="53" y="111.3">10</text>
<text x="53" y="114">11</text>
<text x="53" y="116.7">12</text>
<text x="53" y="119.3">13</text>
<text x="53" y="122">14</text>
<text x="53" y="124.7">15</text>
<text x="276.2" y="122" transform="rotate(-90 276.2 122)">Z2</text>
<text x="278.9" y="122" transform="rotate(-90 278.9 122)">Z0*2</text>
<text x="282.3" y="124.7">1</text>
<text x="53" y="127.3">16</text>
<text x="53" y="130">17</text>
<text x="282.3" y="127.3">2</text>
<text x="282.3" y="130">3</text>
<text x="53" y="132.7">18</text>
<text x="53" y="135.3">19</text>
<text x="282.3" y="132.7">4</text>
<text x="282.3" y="135.3">5</text>
<text x="53" y="138">20</text>
<text x="53" y="140.7">21</text>
<text x="53" y="143.3">22</text>
<text x="282.3" y="138">6</text>
<text x="282.3" y="140.7">7</text>
<text x="282.3" y="143.3">8</text>
<text x="53" y="146">23</text>
<text x="53" y="148.7">24</text>
<text x="282.3" y="146">9</text>
<text x="282.3" y="148.7">10</text>
<text x="53" y="151.3">25</text>
<text x="53" y="154">26</text>
<text x="282.3" y="151.3">11</text>
<text x="282.3" y="154">12</text>
<text x="53" y="156.7">27</text>
<text x="53" y="159.3">28</text>
<text x="282.3" y="156.7">13</text>
<text x="282.3" y="159.3">14</text>
<text x="53" y="162">29</text>
<text x="53" y="164.7">30</text>
<text x="53" y="167.3">31</text>
<text x="282.3" y="162">15</text>
<text x="282.3" y="164.7">16</text>
<text x="282.3" y="167.3">17</text>
<text x="53" y="170">32</text>
<text x="53" y="172.7">33</text>
<text x="282.3" y="170">18</text>
<text x="282.3" y="172.7">19</text>
<text x="53" y="175.3">34</text>
<text x="53" y="178">35</text>
<text x="282.3" y="175.3">20</text>
<text x="53" y="180.7">36</text>
<text x="53" y="183.3">37</text>
<text x="276.2" y="181.3" transform="rotate(-90 276.2 181.3)">Z5</text>
<text x="278.9" y="183.4" transform="rotate(-90 278.9 183.4)">Z3*2</text>
<text x="53" y="186">38</text>
<text x="53" y="188.7">39</text>
<text x="53" y="191.3">40</text>
<text x="49.5" y="197.3" transform="rotate(-90 49.5 197.3)">Z2</text>
</g>
<g font-size="1.9" fill="#808080">
<text x="197.9" y="101.7">I2C0_SDA/1.5C</text>
<text x="197.9" y="99.1">I2C0_SCL/1.5C</text>
<text x="75.2" y="109.7">LCD_CS</text>
<text x="93.9" y="112.4">LCD_DC</text>
<text x="75.2" y="115.1">LCD_SCLK</text>
<text x="75.2" y="120.4">LCD_MOSI</text>
<text x="75.2" y="125.7">LCD_RES</text>
<text x="75.2" y="123.1">LCD_MISO</text>
<text x="47.3" y="132.5">CON1</text>
<text x="355.2" y="139">I2C0_SDA/1.5C</text>
<text x="355.2" y="141.7">I2C0_SCL/1.5C</text>
<text x="296.5" y="149.7">KEY_2/3.6B</text>
<text x="296.5" y="147">KEY_3/3.6D</text>
<text x="296.5" y="155">KEY_0/3.3B</text>
<text x="296.5" y="152.4">KEY_1/3.3D</text>
<text x="296.5" y="160.4">LCD_RES</text>
<text x="296.5" y="157.7">LCD_BL</text>
<text x="325.9" y="165.7">LCD_MOSI</text>
<text x="325.9" y="163">LCD_MISO</text>
<text x="325.9" y="173.7">LCD_CS</text>
<text x="325.9" y="168.4">LCD_SCLK</text>
<text x="325.9" y="171">LCD_DC</text>
<text x="296.5" y="176.4">MCP_LCD_RST/1.5C</text>
<text x="89.6" y="192.4">LCD_BL</text>
<text x="197.9" y="200.4">LCD_BL</text>
</g>
</svg>
